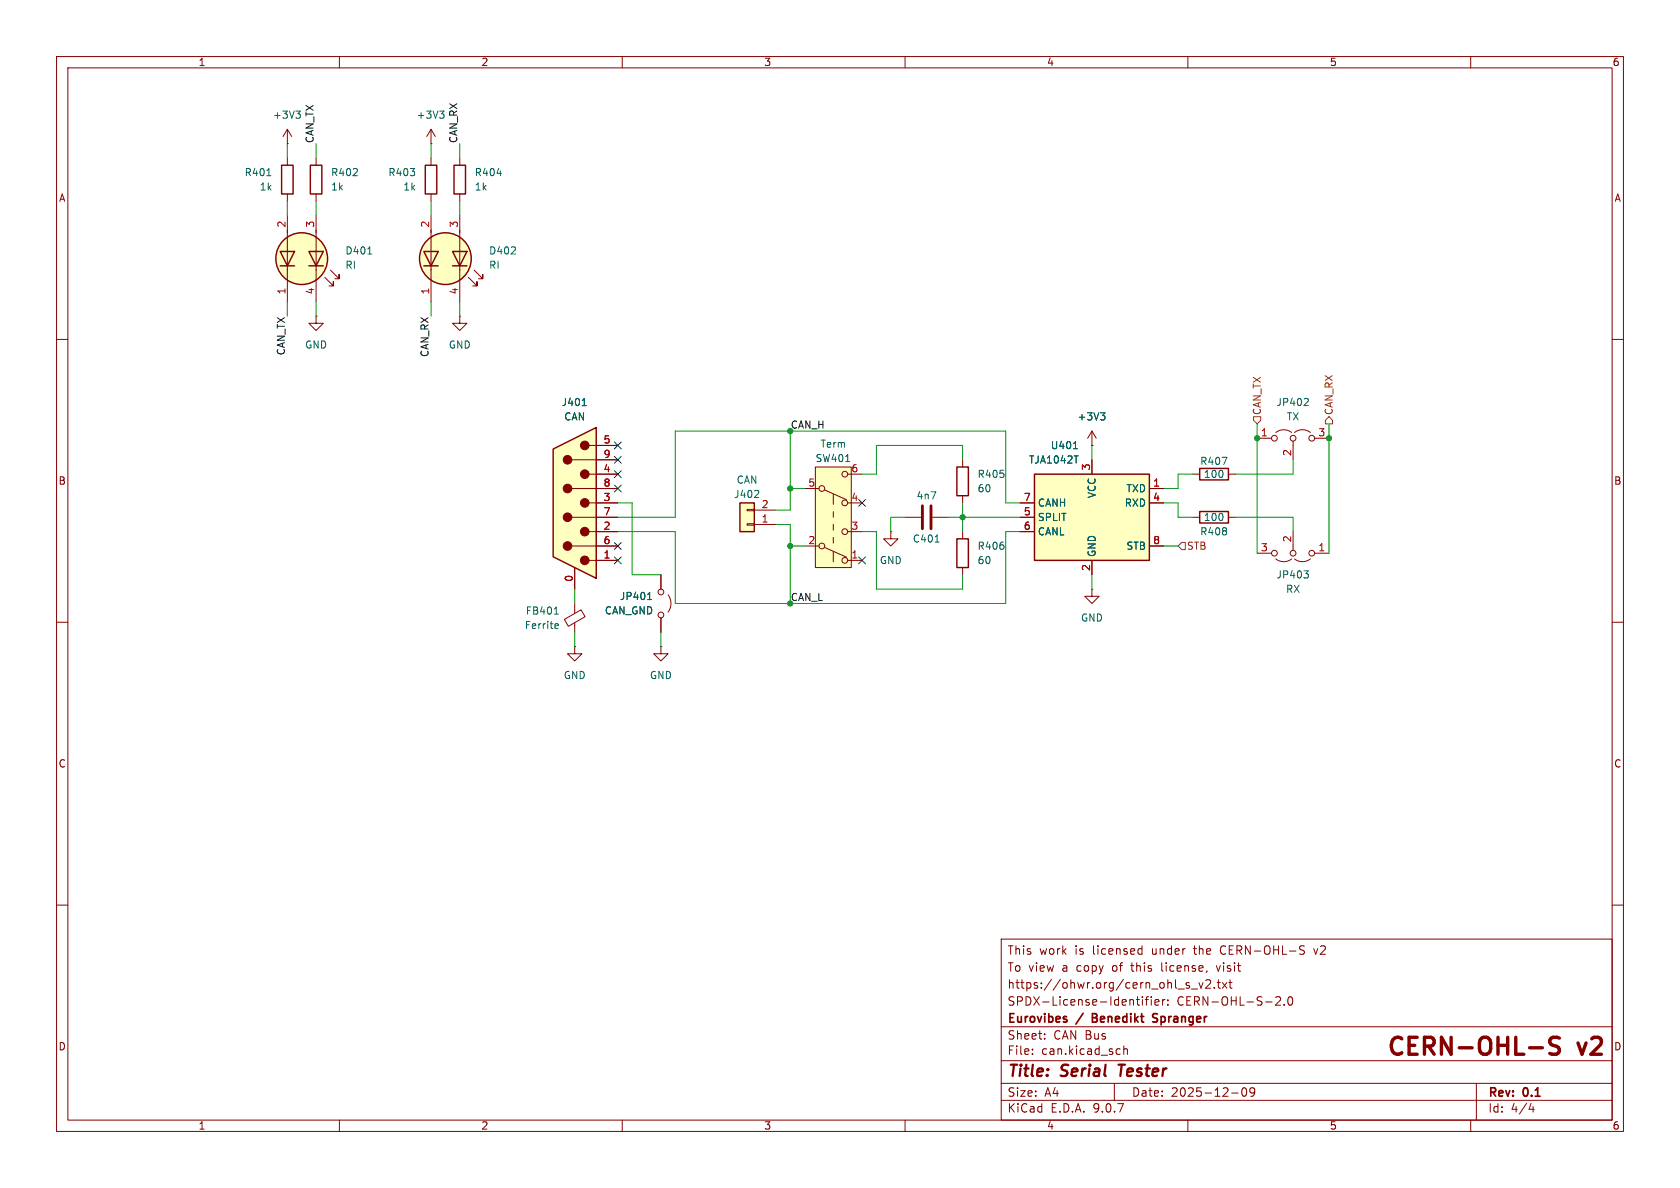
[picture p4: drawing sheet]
<svg xmlns="http://www.w3.org/2000/svg" width="297mm" height="210mm" viewBox="0 0 297 210" stroke-linecap="round" stroke-linejoin="round" font-family="sans-serif">
<g fill="none" stroke="#840000" stroke-width=".18">
<path d="M10 10h277v190h-277zM12 12h273v186h-273zM60 10v2M110 10v2M160 10v2M210 10v2M260 10v2M50.8 38.1v15.2M55.9 38.1v15.2M76.2 25.4h.1M76.2 22.9v2.5M76.2 38.1v15.2"/>
<path d="M76.2 22.9l-.8 1.2M76.2 22.9l.8 1.2M81.3 38.1v15.2M55.9 55.9v1.3h1.2l-1.2 1.2-1.3-1.2h1.3M55.9 55.9h.1M57.4 49l1.5 1.5v-.7v.7h-.7M58.4 47.8l1.5 1.5v-.8v.8h-.7M81.3 55.9v1.3h1.2l-1.2 1.2-1.3-1.2h1.3M81.3 55.9h.1M82.8 49l1.5 1.5v-.7v.7h-.7M83.8 47.8l1.5 1.5v-.8v.8h-.7M10 60h2"/>
<path d="M285 60h2M157.5 94v1.3h-1.3l1.3 1.2 1.2-1.2h-1.2M157.5 94h.1M160 91.4h2.8M164.8 91.4h2.8M210.8 83.8h1.3M210.8 91.4h1.3M217.2 83.8h1.2M217.2 91.4h1.2M222.2 97.8h2.6M225.6 98.8a2.26 2.26 0 0 0 2.7 0M228.6 94v3.3"/>
<path d="M228.9 98.8a2.26 2.26 0 0 0 2.7 0M232.4 97.8h2.5M10 110h2M99.8 109.5l2.9-1.7 .7 1.2-2.9 1.7zM101.6 114.3v1.3h-1.3l1.3 1.2 1.3-1.2h-1.3M101.6 114.3h.1M101.6 106.7v1.7M101.6 110.1v1.7M116.8 114.3v1.3h-1.2l1.2 1.2 1.3-1.2h-1.3M116.8 114.3h.1M285 110h2M10 160h2"/>
<path d="M177 166h108v32h-108zM200.9 176.7h.6M201.3 177.7h.2M201.5 167.7l.4 .1M201.9 167.2v1.5M201.9 168.6l-.4 .1M202 176.2v.1M202 176.7v1M202.5 176.7h.5M203 176.2l-.3 .2v1.3M203.5 176.2v.1M203.5 176.7v1"/>
<path d="M204.2 177.2l.7-.1-.1-.3-.4-.1-.2 .2v.7h.6M205.5 176.7v1M206 176.7l-.3 .1-.2 .2M206.5 177.6v.1M206.5 176.8v.1M209.9 174.2l.3 .1 .1 .2-.2 .2h-.3M209.9 173.7l.3 .1M210.6 174.8h1.1M212 173.7l.3 1 .4-1M213.2 173.3l.5-.1 .3 .1v.3l-.9 1.1h.9M214.7 174.6v.1M215 170.7l.4 1"/>
<path d="M215.2 173.7h.5M215.4 173.2v1.3l.3 .2M216.1 173.7l.8 1M216.9 173.7l-.8 1M217.2 173.7h.6M217.5 173.2v1.3l.3 .2M225.5 176.3l.6-.1 .2 .1 .1 .3-.9 1.1h.9M227 177.6v.1M227.8 176.3l.2-.1a.81 .81 0 0 1 .6 .6 .81 .81 0 0 1-.3 .8l-.1 .1a.81 .81 0 0 1-.4-1.4zM229.9 167.8l.6 .3 .1 .3-.3 .3-.6-.1M229.9 167.3h.7M232.2 167.7l.4 1"/>
<path d="M285 160h2M60 198v2M110 198v2M160 198v2M177 194.5h108M177 191.5h108M177 187.5h108M177 181.5h108M182.5 186.3v.1M182.5 185.5v.1M184.7 183.6v.1M184.7 182.8v.1"/>
<path d="M197 191.5v3M197.9 185.4l.1 .1M198 186.3l-.1 .1M198.7 184.9v1.5M198.7 185.5l.2-.1 .3 .1 .1 .9M210 198v2M217.7 193.2h1.2M219.7 192.4l.2-.1a.81 .81 0 0 1 .6 .6 .81 .81 0 0 1-.3 .8l-.2 .1a.81 .81 0 0 1-.3-1.4zM221.8 192.9l-.3 .3h-.3l-.2-.3 .1-.5 .4-.1 .2 .1a.99 .99 0 0 1-.3 1.4h-.3M260 198v2M261 191.5v6.5M270.7 195l-.4 1.1h.9"/>
<path d="M271 195.6v1"/>
<circle cx="225.3" cy="97.8" r=".51"/>
<circle cx="228.6" cy="97.8" r=".51"/>
<circle cx="231.9" cy="97.8" r=".51"/>
</g>
<path d="M197.7 188.2h1.2M198.3 188.2l-.2 2" fill="none" stroke="#840000" stroke-width=".4"/>
<path d="M193.1 179.9h.5M193.6 179.2h-.5v1.5h.6M204.6 179.3l-.5-.1-.3 .3 .1 .3 .6 .2M203.8 180.6h.7" fill="none" stroke="#840000" stroke-width=".3"/>
<path d="M270.4 185.2h2.3M275.7 183.5l-.4-.1h-.8a.73 .73 0 0 0-.5 .7 .73 .73 0 0 0 .5 .7 1.1 1.1 0 0 1 1.2 .7 .77 .77 0 0 1-.6 .9h-.7l-.4-.2" fill="none" stroke="#840000" stroke-width=".6"/>
<g fill="none" stroke="#840000" stroke-width=".25">
<path d="M49.5 44.5h2.6l-1.3 2.5zM49.5 47h2.6M54.6 44.5h2.5l-1.2 2.5zM54.6 47h2.5M74.9 44.5h2.6l-1.3 2.5zM74.9 47h2.6M80 44.5h2.5l-1.2 2.5zM80 47h2.5M212.1 82.8h5.1v2h-5.1zM212.1 90.4h5.1v2.1h-5.1z"/>
<circle cx="53.3" cy="45.7" r="4.6"/>
<circle cx="78.7" cy="45.7" r="4.6"/>
</g>
<path d="M77.7 19.6h.8l-.4 .5M78.3 20.1l.2 .3v.3l-.2 .2M65 44.9h.7M165.3 95.8h.7M216.1 80.8h.8l-.5 1.3M98 108.6h.7M98.2 107.5l.1-.2v1.3M98.3 110.3h.3l.1 .3-.6 .1M98.6 111l-.3 .1M230.5 100.9h.8l-.4 .5M231 101.4l.3 .2v.3l-.3 .3" fill="none" stroke="#006464" stroke-width=".18"/>
<g fill="#ffffc2" stroke="#ffffc2" stroke-width=".18">
<circle cx="78.7" cy="45.7" r="4.6"/>
<circle cx="53.3" cy="45.7" r="4.6"/>
</g>
<path d="M163.1 89.4v4.1M164.6 89.4v4.1" fill="none" stroke="#840000" stroke-width=".51"/>
<path d="M144.1 82.6h6.4v17.7h-6.4z" fill="#ffffc2"/>
<g fill="none" stroke="#840000" stroke-width=".18">
<path d="M142.2 96.5h2.6M142.2 86.4h2.6M144.1 82.6h6.4v17.7h-6.4zM145.8 96.8l3.9 1.7M145.8 86.6l3.9 1.7M147.3 87.4v1.8M147.3 90.4v1M147.3 92.7v1M147.3 95v1M147.3 97.5v1.8M149.9 99.1h2.5M149.9 94h2.5"/>
<path d="M149.9 88.9h2.5M149.9 83.8h2.5M170.2 81.3v1.3M170.2 87.6v1.3M170.2 94v1.3M116.8 101.6v2.5M116.8 109.2v2.6M118.1 105.2a2.54 2.54 0 0 1 0 3M170.2 100.3v1.3"/>
<circle cx="145.3" cy="96.5" r=".51"/>
<circle cx="145.3" cy="86.4" r=".51"/>
<circle cx="149.4" cy="83.8" r=".51"/>
<circle cx="149.4" cy="94" r=".51"/>
<circle cx="149.4" cy="99.1" r=".51"/>
<circle cx="149.4" cy="88.9" r=".51"/>
<circle cx="116.8" cy="108.7" r=".51"/>
<circle cx="116.8" cy="104.6" r=".51"/>
</g>
<path d="M149.5 81.6h.7M114.5 106h.7M114.7 104.9l.2-.2v1.3" fill="none" stroke="#006464" stroke-width=".18"/>
<path d="M169.2 82.6h2v5h-2zM169.2 95.3h2v5h-2z" fill="none" stroke="#840000" stroke-width=".25"/>
<path d="M97.8 79.4l7.6-3.8v26.6l-7.6-3.8z" fill="#ffffc2"/>
<path d="M104.1 78.7h5.1M101.1 81.3h8.1M101.1 86.4h8.1M101.1 91.4h8.1M101.1 96.5h8.1M104.1 83.8h5.1M104.1 88.9h5.1M104.1 94h5.1M104.1 99.1h5.1M101.6 100.3v3.8" fill="none" stroke="#840000" stroke-width=".18"/>
<path d="M97.8 79.4l7.6-3.8v26.6l-7.6-3.8z" fill="none" stroke="#840000" stroke-width=".25"/>
<g fill="#840000" stroke="#840000" stroke-width=".18">
<circle cx="103.4" cy="78.7" r=".76"/>
<circle cx="103.4" cy="83.8" r=".76"/>
<circle cx="103.4" cy="88.9" r=".76"/>
<circle cx="103.4" cy="94" r=".76"/>
<circle cx="103.4" cy="99.1" r=".76"/>
<circle cx="100.3" cy="81.3" r=".76"/>
<circle cx="100.3" cy="86.4" r=".76"/>
<circle cx="100.3" cy="91.4" r=".76"/>
<circle cx="100.3" cy="96.5" r=".76"/>
</g>
<path d="M102.9 71.7h.8" fill="none" stroke="#006464" stroke-width=".18"/>
<path d="M130.8 88.9h2.5v5.1h-2.5z" fill="#ffffc2"/>
<path d="M130.8 88.9h2.5v5.1h-2.5z" fill="none" stroke="#840000" stroke-width=".25"/>
<path d="M132.1 92.6h1.2v.2h-1.2zM132.1 90h1.2v.3h-1.2zM133.3 92.7h3.9M133.3 90.2h3.9" fill="none" stroke="#840000" stroke-width=".18"/>
<path d="M134 86.7l.1 .2v.3l-.8 .8h.8" fill="none" stroke="#006464" stroke-width=".18"/>
<path d="M182.9 83.8h20.3v15.3h-20.3z" fill="#ffffc2"/>
<path d="M49.8 29.2h2v5.1h-2zM54.9 29.2h2v5.1h-2zM75.2 29.2h2v5.1h-2zM80.3 29.2h2v5.1h-2zM182.9 83.8h20.3v15.3h-20.3z" fill="none" stroke="#840000" stroke-width=".25"/>
<g fill="none" stroke="#840000" stroke-width=".18">
<path d="M50.8 25.4h.1M50.8 22.9l-.8 1.2M50.8 22.9l.8 1.2M50.8 22.9v2.5M50.8 27.9v1.3M50.8 34.3v1.3M55.9 27.9v1.3M55.9 34.3v1.3M76.2 27.9v1.3M76.2 34.3v1.3M81.3 27.9v1.3M81.3 34.3v1.3"/>
<path d="M105.4 78.7h3.8M193 78.7h.1M193 76.2v2.5M193 76.2l.8 1.3M193 76.2l-.7 1.3M222.2 77.5h2.6M225.6 76.5a2.26 2.26 0 0 1 2.7 0M228.6 78v3.3M228.9 76.5a2.26 2.26 0 0 1 2.7 0M232.4 77.5h2.5M105.4 86.4h3.8M105.4 88.9h3.8"/>
<path d="M105.4 96.5h3.8M105.4 91.4h3.8M105.4 94h3.8M105.4 81.3h3.8M105.4 83.8h3.8M105.4 99.1h3.8M180.3 88.9h2.6M180.3 91.4h2.6M180.3 94h2.6M193 81.3v2.5M193 99.1v2.5M203.2 86.4h2.5"/>
<path d="M203.2 88.9h2.5M203.2 96.5h2.5M101.6 100.3v3.8M116.8 101.6v2.5M116.8 109.2v2.6M193 104.1v1.3h-1.2l1.2 1.3 1.3-1.3h-1.3M193 104.1h.1"/>
<circle cx="225.3" cy="77.5" r=".51"/>
<circle cx="228.6" cy="77.5" r=".51"/>
<circle cx="231.9" cy="77.5" r=".51"/>
</g>
<path d="M52.3 19.6h.8l-.4 .5M47.2 31.1h.7M52.9 20.1l.2 .3v.3l-.2 .2M87.9 30.6h.7M102.9 71.7h.8M189.8 79.3h.7M194.6 73h.7l-.4 .5M195.1 73.5l.2 .2v.3l-.2 .2M231 70.4l.3 .3-.1 .3-.7 .7h.8M189.9 80.6h.7M114.5 106h.7M114.7 104.9l.2-.2v1.3" fill="none" stroke="#006464" stroke-width=".18"/>
<path d="M221.6 73.7h1.3v.6l-.7 .6-.6-.6zM234.9 73.7l.7 .6v.6h-1.3v-.6zM208.9 95.9h.6v1.3h-.6l-.6-.7z" fill="none" stroke="#725600" stroke-width=".18"/>
<g fill="none" stroke="#009600" stroke-width=".18">
<path d="M50.8 25.4v2.5M50.8 35.6v2.5M55.9 25.4v2.5M55.9 35.6v2.5M76.2 25.4v2.5M76.2 35.6v2.5M81.3 25.4v2.5M81.3 35.6v2.5M50.8 53.3v2.6M55.9 53.3v2.6M76.2 53.3v2.6M81.3 53.3v2.6"/>
<path d="M139.7 76.2v14h-2.5M193 78.7v2.6M222.2 74.9v22.9M234.9 74.9v22.9M109.2 94h10.2v12.7h58.4v-12.7h2.5M109.2 88.9h2.6v12.7h5M137.2 92.7h2.5v14M139.7 86.4h2.5M139.7 96.5h2.5M152.4 94h2.5v10.1h15.3v-2.5M160 91.4h-2.5v2.6M167.6 91.4h12.7"/>
<path d="M170.2 81.3v-2.6h-15.3v5.1h-2.5M170.2 88.9v5.1M180.3 88.9h-2.5v-12.7h-58.4v15.2h-10.2M205.7 88.9h2.6v2.5h2.5M205.7 96.5h2.6M210.8 83.8h-2.5v2.6h-2.6M218.4 91.4h10.2v2.6M228.6 81.3v2.5h-10.2M101.6 104.1v2.6M101.6 111.8v2.5M116.8 111.8v2.5M193 101.6v2.5"/>
</g>
<g fill="none" stroke="#000084" stroke-width=".18">
<path d="M108.6 78.1l1.2 1.2M109.8 78.1l-1.2 1.2M108.6 98.5l1.2 1.2M108.6 95.9l1.2 1.2M108.6 83.2l1.2 1.2M108.6 80.7l1.2 1.2M108.6 85.8l1.2 1.2M109.8 98.5l-1.2 1.2M109.8 95.9l-1.2 1.2M109.8 83.2l-1.2 1.2M109.8 80.7l-1.2 1.2M109.8 85.8l-1.2 1.2"/>
<path d="M151.8 88.3l1.2 1.2M151.8 98.5l1.2 1.2M153 88.3l-1.2 1.2M153 98.5l-1.2 1.2"/>
</g>
<g fill="#009600" stroke="#009600" stroke-width=".18">
<circle cx="234.9" cy="77.5" r=".46"/>
<circle cx="222.2" cy="77.5" r=".46"/>
<circle cx="170.2" cy="91.4" r=".46"/>
<circle cx="139.7" cy="86.4" r=".46"/>
<circle cx="139.7" cy="96.5" r=".46"/>
</g>
<g font-size="4.2" fill="#840000">
<text x="245" y="187.4">CERN-OHL-S</text>
<text x="279.3" y="187.4">v2</text>
</g>
<g font-size="2.8" fill="#840000">
<text x="178" y="190.9">Title:</text>
<text x="187.7" y="190.9">Serial</text>
<text x="198.6" y="190.9">Tester</text>
</g>
<g font-size="2.1" fill="#840000">
<text x="178" y="172">To view</text>
<text x="178" y="169">This</text>
<text x="183.7" y="169">work</text>
<text x="187.8" y="172">a</text>
<text x="190.1" y="169">is</text>
<text x="190.5" y="172">copy</text>
<text x="193.3" y="169">licensed</text>
<text x="196.9" y="172">of</text>
<text x="200.4" y="172">this</text>
<text x="203.9" y="169">under</text>
<text x="205.9" y="172">license,</text>
<text x="211.5" y="169">the</text>
<text x="215.8" y="172">visit</text>
<text x="216.3" y="169">CERN-OHL-S</text>
<text x="233" y="169">v2</text>
<text x="178" y="178">SPDX-License-Identifier:</text>
<text x="178" y="175">https://ohwr.org/cern_ohl_s_v2.txt</text>
<text x="208" y="178">CERN-OHL-S-2.0</text>
<text x="178" y="184">Sheet:</text>
<text x="178" y="181.2">Eurovibes</text>
<text x="186.2" y="184">CAN Bus</text>
<text x="190.5" y="181.2">/</text>
<text x="193.8" y="181.2">Benedikt</text>
<text x="205.1" y="181.2">Spranger</text>
<text x="178" y="186.7">File:</text>
<text x="184.1" y="186.7">can.kicad_sch</text>
<text x="178" y="196.9">KiCad</text>
<text x="178" y="194.1">Size:</text>
<text x="184.7" y="194.1">A4</text>
<text x="185.7" y="196.9">E.D.A.</text>
<text x="193.3" y="196.9">9.0.7</text>
<text x="200" y="194.1">Date:</text>
<text x="207" y="194.1">2025-12-09</text>
<text x="263" y="194.3">Rev:</text>
<text x="263" y="196.9">Id:</text>
<text x="267.1" y="196.9">4/4</text>
<text x="269.4" y="194.3">0.1</text>
</g>
<g font-size="1.8" fill="#840000">
<text x="35" y="11.9">1</text>
<text x="85" y="11.9">2</text>
<text x="135" y="11.9">3</text>
<text x="185" y="11.9">4</text>
<text x="235" y="11.9">5</text>
<text x="285" y="11.9">6</text>
<text x="10.3" y="35.9">A</text>
<text x="285.3" y="35.9">A</text>
<text x="10.3" y="85.9">B</text>
<text x="285.3" y="85.9">B</text>
<text x="10.3" y="135.9">C</text>
<text x="285.3" y="135.9">C</text>
<text x="10.3" y="185.9">D</text>
<text x="285.3" y="185.9">D</text>
<text x="35" y="199.9">1</text>
<text x="85" y="199.9">2</text>
<text x="135" y="199.9">3</text>
<text x="185" y="199.9">4</text>
<text x="235" y="199.9">5</text>
<text x="285" y="199.9">6</text>
</g>
<g font-size="1.8" fill="#006464">
<text x="48.2" y="21.2">+3V3</text>
<text x="73.6" y="21.2">+3V3</text>
<text x="43.1" y="31.3">R401</text>
<text x="45.8" y="33.9">1k</text>
<text x="58.4" y="31.3">R402</text>
<text x="58.4" y="33.9">1k</text>
<text x="68.5" y="31.3">R403</text>
<text x="71.2" y="33.9">1k</text>
<text x="83.8" y="31.3">R404</text>
<text x="83.8" y="33.9">1k</text>
<text x="61" y="45.2">D401</text>
<text x="61" y="47.7">RI</text>
<text x="86.4" y="45.2">D402</text>
<text x="86.4" y="47.7">RI</text>
<text x="53.8" y="61.8">GND</text>
<text x="79.2" y="61.8">GND</text>
<text x="99.2" y="72">J401</text>
<text x="225.6" y="72">JP402</text>
<text x="99.7" y="74.5">CAN</text>
<text x="190.4" y="74.5">+3V3</text>
<text x="227.4" y="74.5">TX</text>
<text x="144.1" y="81.9">SW401</text>
<text x="145" y="79.3">Term</text>
<text x="181.8" y="82.1">TJA1042T</text>
<text x="185.7" y="79.6">U401</text>
<text x="212.1" y="82.4">R407</text>
<text x="129.7" y="88.2">J402</text>
<text x="130.1" y="85.7">CAN</text>
<text x="161.9" y="88.5">4n7</text>
<text x="172.7" y="84.7">R405</text>
<text x="172.7" y="87.2">60</text>
<text x="183.4" y="89.8">CANH</text>
<text x="193.9" y="88.2" transform="rotate(-90 193.9 88.2)">VCC</text>
<text x="198.7" y="89.8">RXD</text>
<text x="199" y="87.2">TXD</text>
<text x="212.7" y="84.7">100</text>
<text x="183.4" y="92.3">SPLIT</text>
<text x="183.4" y="94.8">CANL</text>
<text x="212.1" y="94.8">R408</text>
<text x="212.7" y="92.3">100</text>
<text x="155.4" y="99.9">GND</text>
<text x="161.3" y="96.1">C401</text>
<text x="172.7" y="97.4">R406</text>
<text x="172.7" y="99.9">60</text>
<text x="193.9" y="98.6" transform="rotate(-90 193.9 98.6)">GND</text>
<text x="199" y="97.4">STB</text>
<text x="109.5" y="106.3">JP401</text>
<text x="225.6" y="102.5">JP403</text>
<text x="227.3" y="105">RX</text>
<text x="92.7" y="111.4">Ferrite</text>
<text x="92.9" y="108.9">FB401</text>
<text x="106.8" y="108.8">CAN_GND</text>
<text x="191" y="110.1">GND</text>
<text x="99.6" y="120.2">GND</text>
<text x="114.8" y="120.2">GND</text>
</g>
<g font-size="1.8" fill="#0f0f0f">
<text x="55.5" y="25.4" transform="rotate(-90 55.5 25.4)">CAN_TX</text>
<text x="80.9" y="25.4" transform="rotate(-90 80.9 25.4)">CAN_RX</text>
<text x="50.5" y="62.9" transform="rotate(-90 50.5 62.9)">CAN_TX</text>
<text x="75.9" y="63.2" transform="rotate(-90 75.9 63.2)">CAN_RX</text>
</g>
<g font-size="1.8" fill="#a90000">
<text x="50.5" y="40.3" transform="rotate(-90 50.5 40.3)">2</text>
<text x="55.6" y="40.3" transform="rotate(-90 55.6 40.3)">3</text>
<text x="75.9" y="40.3" transform="rotate(-90 75.9 40.3)">2</text>
<text x="81" y="40.3" transform="rotate(-90 81 40.3)">3</text>
<text x="50.5" y="52.1" transform="rotate(-90 50.5 52.1)">1</text>
<text x="55.6" y="52.1" transform="rotate(-90 55.6 52.1)">4</text>
<text x="75.9" y="52.1" transform="rotate(-90 75.9 52.1)">1</text>
<text x="81" y="52.1" transform="rotate(-90 81 52.1)">4</text>
<text x="222.8" y="77.2">1</text>
<text x="233" y="77.2">3</text>
<text x="106.6" y="78.5">5</text>
<text x="106.6" y="81">9</text>
<text x="106.6" y="83.6">4</text>
<text x="150.4" y="83.6">6</text>
<text x="192.8" y="83.3" transform="rotate(-90 192.8 83.3)">3</text>
<text x="228.3" y="80.7" transform="rotate(-90 228.3 80.7)">2</text>
<text x="106.6" y="86.1">8</text>
<text x="106.6" y="88.6">3</text>
<text x="134.5" y="89.9">2</text>
<text x="142.8" y="86.1">5</text>
<text x="150.4" y="88.6">4</text>
<text x="180.9" y="88.6">7</text>
<text x="203.8" y="86.1">1</text>
<text x="203.8" y="88.6">4</text>
<text x="106.6" y="91.2">7</text>
<text x="106.6" y="93.7">2</text>
<text x="134.5" y="92.5">1</text>
<text x="150.4" y="93.7">3</text>
<text x="180.9" y="91.2">5</text>
<text x="180.9" y="93.7">6</text>
<text x="228.3" y="96" transform="rotate(-90 228.3 96)">2</text>
<text x="106.6" y="96.3">6</text>
<text x="106.6" y="98.8">1</text>
<text x="142.8" y="96.3">2</text>
<text x="150.4" y="98.8">1</text>
<text x="192.8" y="101" transform="rotate(-90 192.8 101)">2</text>
<text x="203.8" y="96.3">8</text>
<text x="222.8" y="97.5">3</text>
<text x="233" y="97.5">1</text>
<text x="101.3" y="102.9" transform="rotate(-90 101.3 102.9)">0</text>
</g>
<g font-size="1.8" fill="#009600">
<text x="139.7" y="75.9">CAN_H</text>
<text x="139.7" y="106.3">CAN_L</text>
</g>
<g font-size="1.8" fill="#725600">
<text x="223.1" y="73.5" transform="rotate(-90 223.1 73.5)">CAN_TX</text>
<text x="235.8" y="73.5" transform="rotate(-90 235.8 73.5)">CAN_RX</text>
<text x="209.7" y="97.4">STB</text>
</g>
</svg>
